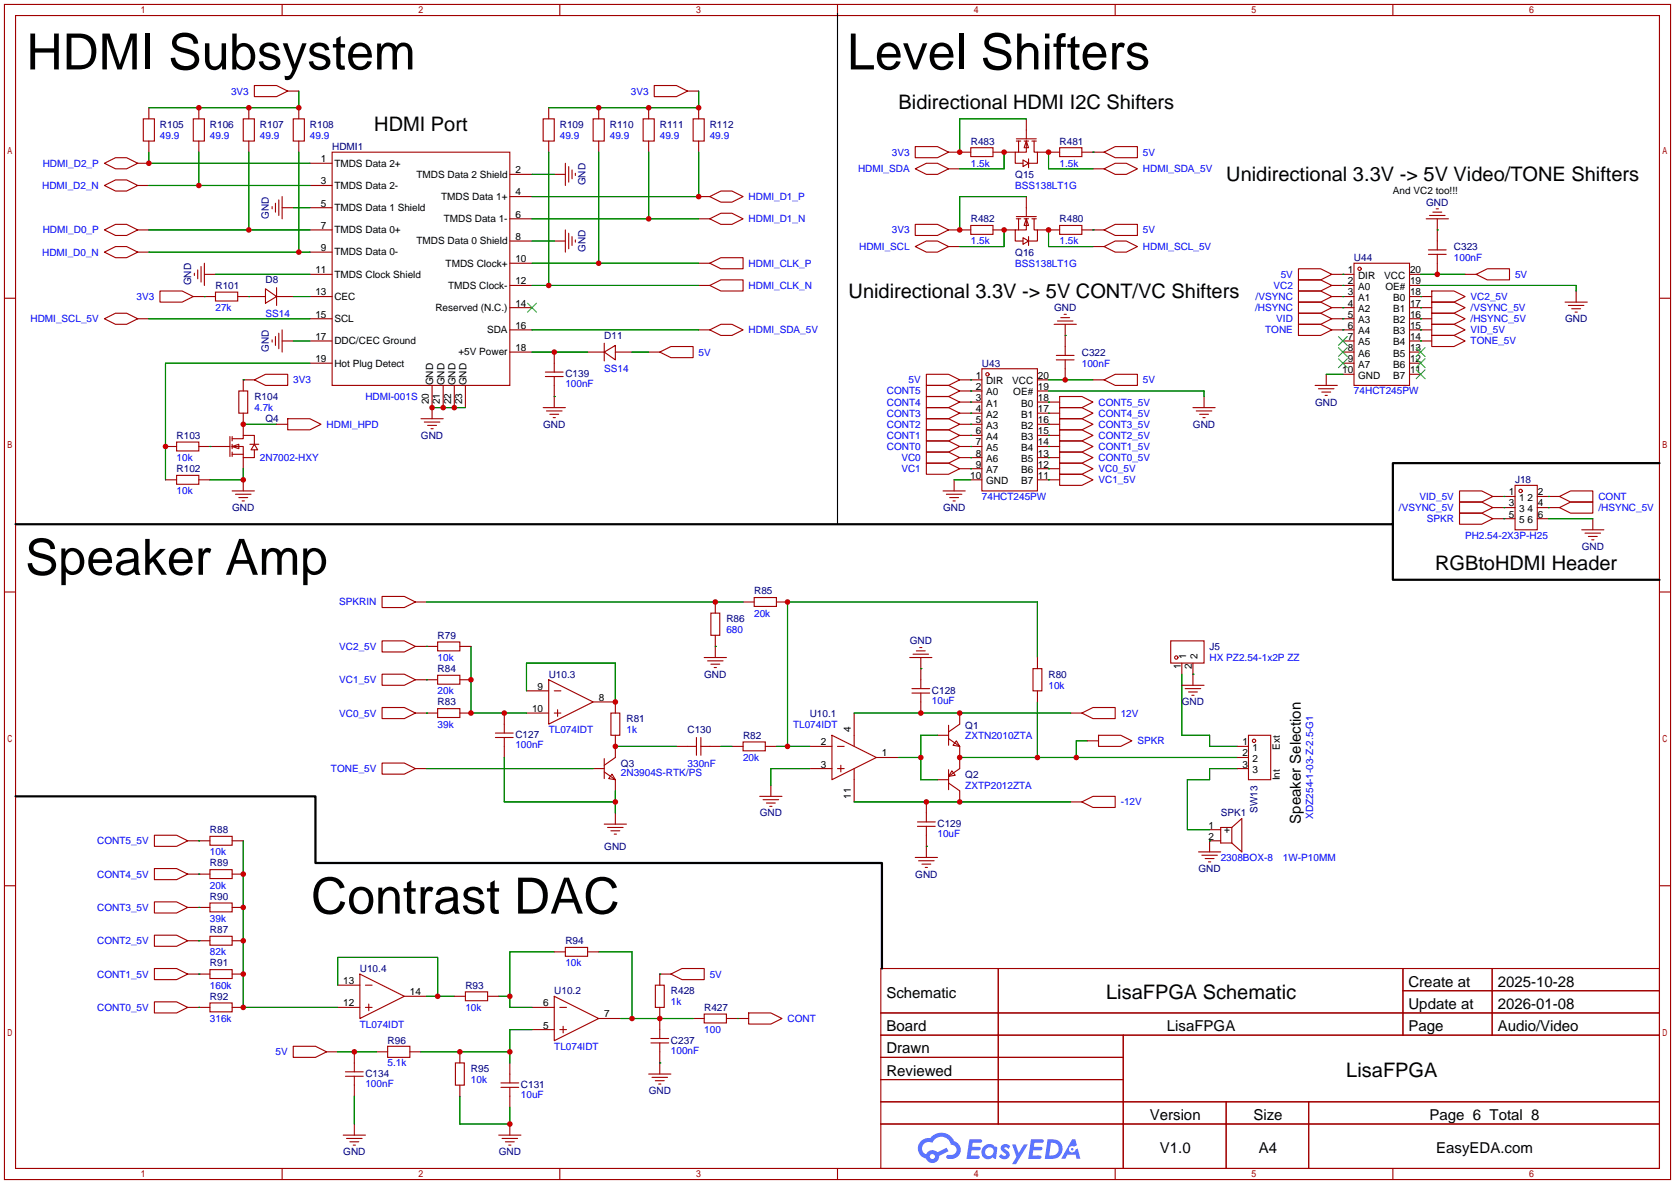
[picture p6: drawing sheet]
<svg xmlns="http://www.w3.org/2000/svg" width="383mm" height="271mm" viewBox="0 0 383 271" stroke-linecap="round" stroke-linejoin="round" font-family="sans-serif">
<g fill="none" stroke="#a10000" stroke-width=".25">
<path d="M1 1h381v268.7h-381zM3.6 3.6h375.9v263.6h-375.9zM64.5 1v2.6M128 1v2.6M191.5 1v2.6M255 1v2.6M318.5 1v2.6M1 68.2h2.6M379.5 68.2h2.5M1 135.4h2.6M379.5 135.4h2.5M1 202.6h2.6"/>
<path d="M379.5 202.6h2.5M201.4 221.5h178.1v45.7h-178.1zM201.4 231.6h178.1M201.4 236.7h178.1M228.3 221.5v35.5M256.9 236.7v30.5M320.8 221.5v15.2M320.8 226.6h58.7M341.2 221.5v15.2M201.4 241.8h55.5M201.4 252h178.1M201.4 246.9h55.5"/>
<path d="M201.4 257h178.1M280.4 252v15.2M299.3 252v15.2M64.5 267.2v2.5M128 267.2v2.5M191.5 267.2v2.5M255 267.2v2.5M318.5 267.2v2.5"/>
</g>
<g fill="#5487ff">
<path d="M229.2 261.9a1.3 1.3 0 0 1 1.8 .3l-.4 .6a.54 .54 0 0 0-.9-.2l.1 .2a1.28 1.28 0 0 1 .8 2 1.53 1.53 0 0 1-2.2-.3l.5-.6 .8 .4a.31 .31 0 0 0 .4-.2 .31 .31 0 0 0-.3-.4 1.12 1.12 0 0 1-.6-1.8z"/>
<path d="M231.4 261.7h.9l.6 2 1.2-2h.9l-2.7 4.5h-.9l1-1.6z"/>
<path d="M221.7 260.5h2.2a.46 .46 0 0 1 .5 .1 .46 .46 0 0 1 .1 .5l-.3 .2h-1.8l-.1 1h1.6a.4 .4 0 0 1 .4 .4 .4 .4 0 0 1-.4 .4h-1.7l-.2 1.1h1.4a.46 .46 0 0 1 .5 .1 .46 .46 0 0 1 .1 .5l-.3 .2h-2.7z"/>
<path d="M235.8 260.5h2.2a.47 .47 0 0 1 .5 .1 .47 .47 0 0 1 .1 .5l-.3 .2h-1.8l-.1 1h1.6a.4 .4 0 0 1 .4 .4 .4 .4 0 0 1-.4 .4l-1.7-.1-.2 1.2h1.4a.46 .46 0 0 1 .5 .1 .46 .46 0 0 1 .1 .5l-.3 .2h-2.7z"/>
<path d="M245.2 260.5h.7l.4 1.4-.7 .3a.75 .75 0 0 0-1.1 .3 .75 .75 0 0 0 .5 1.1 .75 .75 0 0 0 .9-.7l.5-.3 .7 2.4h-.9l-.2-.9h-1.9l-.5 .9h-.9z"/>
<path d="M239.6 260.5l-.7 4.5h1.5a2.27 2.27 0 0 0 2.6-2.3 2.27 2.27 0 0 0-2.7-2.2zM240.3 261.3a1.5 1.5 0 0 1 1.8 1.6 1.5 1.5 0 0 1-1.9 1.3h-.3z"/>
<path d="M225 262.2a1.6 1.6 0 0 0-.3 2.3 1.6 1.6 0 0 0 2.3 .2l.8 .3 .3-2.5-.2-.2-.5-.1a1.58 1.58 0 0 0-2.4 0zM225.6 262.7a.99 .99 0 0 1 1.6 .6 .99 .99 0 0 1-1.3 1.1 .98 .98 0 0 1-.3-1.7z"/>
<path d="M210.6 260.9a2.37 2.37 0 0 0 1.2 4.1 1.54 1.54 0 0 0 1.7 .9 1.54 1.54 0 0 0 1.3-1.6l2.1-1-.5-.8-2 1a1.57 1.57 0 0 0-2.6 .5 1.5 1.5 0 0 1-.8-2.1 1.5 1.5 0 0 1 2.2-.5 2.23 2.23 0 0 1 2.3-1.4 2.23 2.23 0 0 1 2 1.8 1.16 1.16 0 0 1 1.2 1.1 1.16 1.16 0 0 1-1.1 1.2h-.6a.47 .47 0 0 0-.6 .4 .47 .47 0 0 0 .4 .5 2.14 2.14 0 0 0 2.7-1.3 2.14 2.14 0 0 0-1.3-2.7 3.2 3.2 0 0 0-5.5-.7l-1.1 .1zM212.6 264.5a.6 .6 0 0 1 1.2 0 .6 .6 0 0 1-1.2 0z"/>
<circle cx="245.2" cy="262.8" r=".28"/>
</g>
<g fill="none" stroke="#a10000" stroke-width=".25">
<path d="M58.2 19.6h5l2.6 1.2-2.6 1.3h-5zM149.6 19.6h5.1l2.5 1.2-2.5 1.3h-5.1zM23.9 37.3l2.5-1.2h2.6l2.5 1.2-2.5 1.3h-2.6zM31.5 37.3h2.5M32.8 27.2h2.5v5.1h-2.5zM34 24.6v2.6M34 32.3v2.5M44.2 27.2h2.5v5.1h-2.5zM45.5 24.6v2.6M45.5 32.3v2.5M55.6 27.2h2.6v5.1h-2.6zM56.9 24.6v2.6"/>
<path d="M56.9 32.3v2.5M65.8 20.8h2.5M67.1 27.2h2.5v5.1h-2.5zM68.3 24.6v2.6M68.3 32.3v2.5M70.9 37.3h5M75.9 34.8h40.7v53.3h-40.7zM116.6 39.9h5.1M124.2 27.2h2.5v5.1h-2.5zM125.5 24.6v2.6M125.5 32.3v2.5M126.7 39.9h2.6"/>
<path d="M129.3 37.3v5.1M130 38.1v3.6M130.8 38.9v2M131.6 39.6v.5M135.6 27.2h2.6v5.1h-2.6zM136.9 24.6v2.6M136.9 32.3v2.5M147.1 27.2h2.5v5.1h-2.5zM148.3 24.6v2.6M148.3 32.3v2.5M157.2 20.8h2.6M158.5 27.2h2.5v5.1h-2.5z"/>
<path d="M159.8 24.6v2.6M159.8 32.3v2.5M209.3 33.5h5.1l2.5 1.3-2.5 1.3h-5.1zM209.3 38.6l2.5-1.3h2.6l2.5 1.3-2.5 1.3h-2.6zM216.9 34.8h5.1M216.9 38.6h2.6M222 33.8h5.1v2h-5.1zM227.1 34.8h5.1M232.4 31.8h4.6M232.4 32.3h1M232.9 32.3v2.5M233.9 36.6l1.3 .7-1.3 .8z"/>
<path d="M234.2 32.3h1M234.7 32.3l.5 1.5h-1zM234.7 32.3v2.5h-2.5v2.5h1.7M234.7 27.2v4.6M235.2 36.3v2.1M236 32.3h1M236.5 32.3v2.5h.7v2.5h-2M237.2 34.8h5.1M242.3 33.8h5.1v2h-5.1zM247.4 34.8h5.1M249.9 38.6h2.6M252.5 34.8l2.5-1.3h5.1v2.6h-5.1z"/>
<path d="M252.5 38.6l2.5-1.3h2.6l2.5 1.3-2.5 1.3h-2.6zM23.9 57.7l2.5-1.3h2.6l2.5 1.3-2.5 1.2h-2.6zM23.9 52.6l2.5-1.3h2.6l2.5 1.3-2.5 1.2h-2.6zM23.9 42.4l2.5-1.3h2.6l2.5 1.3-2.5 1.3h-2.6zM31.5 42.4h2.5M31.5 52.6h2.5M31.5 57.7h2.5M62.2 47.2v.6M63 46.5v2M63.8 45.7v3.6M64.5 47.5h2.6M64.5 45v5"/>
<path d="M70.9 42.4h5M70.9 47.5h5M70.9 52.6h5M70.9 57.7h5M116.6 45h5.1M116.6 50h5.1M116.6 55.1h5.1M126.7 55.1h2.6M129.3 52.6v5.1M130 53.3v3.6M130.8 54.1v2M131.6 54.9v.5"/>
<path d="M159.8 45h2.5M159.8 50h2.5M162.3 50l2.5-1.2h2.6l2.5 1.2-2.5 1.3h-2.6zM162.3 45l2.5-1.3h2.6l2.5 1.3-2.5 1.2h-2.6zM209.3 51.3h5.1l2.5 1.3-2.5 1.2h-5.1zM209.3 56.4l2.5-1.3h2.6l2.5 1.3-2.5 1.3h-2.6zM216.9 52.6h5.1M216.9 56.4h2.6M222 51.6h5.1v2h-5.1zM227.1 52.6h5.1M232.4 50h1M232.4 49.5h4.6"/>
<path d="M232.9 50v2.6M233.9 54.4l1.3 .7-1.3 .8zM234.2 50h1M234.7 50l.5 1.6h-1zM234.7 50v2.6h-2.5v2.5h1.7M234.7 45v4.5M235.2 54.1v2M236 50h1M236.5 50v2.6h.7v2.5h-2M237.2 52.6h5.1M242.3 51.6h5.1v2h-5.1zM247.4 52.6h5.1"/>
<path d="M249.9 56.4h2.6M252.5 52.6l2.5-1.3h5.1v2.5h-5.1zM252.5 56.4l2.5-1.3h2.6l2.5 1.3-2.5 1.3h-2.6zM326.1 50h5.1M326.6 57.2h4.1M326.6 58.2h4.1M326.9 49.3h3.6M327.7 48.5h2M328.4 47.8h.5M328.7 50v7.2M328.7 58.2v4.5M23.9 72.9l2.5-1.3h2.6l2.5 1.3-2.5 1.3h-2.6z"/>
<path d="M31.5 72.9h2.5M36.6 66.5h5.1l2.5 1.3-2.5 1.3h-5.1zM44.2 67.8h5.1M44.4 62.5v.5M45.2 61.7v2.1M46 61v3.5M46.7 62.7h2.6M46.7 60.2v5.1M49.3 66.8h5.1v2h-5.1zM54.4 67.8h6.3M60.7 66l2.5 1.8-2.5 1.5zM62.2 77.7v.5"/>
<path d="M63 77v2M63.2 67.8h3.9M63.2 65.8v4M63.8 76.2v3.6M64.5 78h2.6M64.5 75.4v5.1M70.9 62.7h5M70.9 67.8h5M70.9 72.9h5M70.9 78h5M116.6 60.2h5.1M116.6 65.3h5.1"/>
<path d="M116.6 70.4h5.1M116.6 75.4h5.1M138.2 78.5v4.1M159.8 60.2h2.5M159.8 65.3h2.5M159.8 75.4h2.5M162.3 75.4l2.5-1.2h2.6l2.5 1.2-2.5 1.3h-2.6zM162.3 60.2l2.5-1.3h5.1v2.6h-5.1zM162.3 65.3l2.5-1.3h5.1v2.5h-5.1zM241 74.2h5.1M241.8 73.4h3.6M242.6 72.6h2"/>
<path d="M243.3 71.9h.5M243.6 74.2v7.1M296.9 61.5h5.1l2.5 1.2-2.5 1.3h-5.1zM296.9 71.6h5.1l2.5 1.3-2.5 1.3h-5.1zM296.9 74.2h5.1l2.5 1.2-2.5 1.3h-5.1zM296.9 69.1h5.1l2.5 1.3-2.5 1.2h-5.1zM296.9 66.5h5.1l2.5 1.3-2.5 1.3h-5.1zM296.9 64h5.1l2.5 1.3-2.5 1.2h-5.1zM304.5 62.7h5.1M304.5 65.3h5.1M304.5 67.8h5.1M304.5 70.4h5.1"/>
<path d="M304.5 72.9h5.1M304.5 75.4h5.1M307.1 78h2.5M309.6 60.2h12.7v27.9h-12.7zM322.3 62.7h2.6M322.3 65.3h2.6M322.3 67.8h5.1M322.3 70.4h5.1M322.3 72.9h5.1M322.3 75.4h5.1M322.3 78h5.1M327.4 74.2h5.1l2.5 1.2-2.5 1.3h-5.1z"/>
<path d="M327.4 76.7h5.1l2.5 1.3-2.5 1.2h-5.1zM327.4 71.6h5.1l2.5 1.3-2.5 1.3h-5.1zM327.4 69.1h5.1l2.5 1.3-2.5 1.2h-5.1zM327.4 66.5h5.1l2.5 1.3-2.5 1.3h-5.1zM335 62.7h2.6M337.6 62.7l2.5-1.2h5.1v2.5h-5.1zM357.9 69.1h5.1M358.6 69.8h3.6M359.4 70.6h2M360.2 71.4h.5M360.4 66.5v2.6M52.6 99.8v4.6"/>
<path d="M53.1 99.8v1M54.6 89.4h2v5.1h-2zM55.6 94.5v5.1M58.2 86.9l2.5-1.3h5.1v2.5h-5.1zM58.2 86.9h-2.6v2.5M63.2 97h2.6M65.8 95.8h5.1l2.5 1.2-2.5 1.3h-5.1zM70.9 83.1h5M96.3 95.8h5M97 96.5h3.6M97.8 97.3h2M98.6 98h.5"/>
<path d="M98.8 88.1v7.7M101.3 88.1v5.1M103.9 88.1v5.1M106.4 88.1v5.1M116.6 80.5h5.1M124.2 93.2h5.1M124.7 86.1h4.1M124.7 85.1h4.1M125 94h3.5M125.7 94.7h2.1M126.5 95.5h.5M126.7 80.5v4.6"/>
<path d="M126.7 86.1v7.1M134.4 80.5h3.8M138.2 80.5l2.5-1.5v3.3zM140.7 80.5h3.8M148.3 80.5h2.6M150.9 80.5l2.5-1.3h5.1v2.6h-5.1zM211.8 85.6h5.1l2.6 1.3-2.6 1.2h-5.1zM211.8 95.8h5.1l2.6 1.2-2.6 1.3h-5.1zM211.8 98.3h5.1l2.6 1.3-2.6 1.2h-5.1zM211.8 93.2h5.1l2.6 1.3-2.6 1.3h-5.1zM211.8 90.7h5.1l2.6 1.2-2.6 1.3h-5.1zM211.8 88.1h5.1l2.6 1.3-2.6 1.3h-5.1z"/>
<path d="M219.5 86.9h5M219.5 97h5M219.5 89.4h5M219.5 91.9h5M219.5 94.5h5M219.5 99.6h5M224.5 84.3h12.7v28h-12.7zM237.2 86.9h2.6M237.2 97h5.1M237.2 89.4h2.6M237.2 91.9h5.1M237.2 94.5h5.1"/>
<path d="M237.2 99.6h5.1M241.6 81.3h4M241.6 82.3h4M242.3 98.3h5.1l2.5 1.3-2.5 1.2h-5.1zM242.3 95.8h5.1l2.5 1.2-2.5 1.3h-5.1zM242.3 93.2h5.1l2.5 1.3-2.5 1.3h-5.1zM242.3 90.7h5.1l2.5 1.2-2.5 1.3h-5.1zM243.6 82.3v4.6M249.9 86.9h2.6M252.5 86.9l2.5-1.3h5.1v2.5h-5.1zM272.8 93.2h5.1M273.6 94h3.5"/>
<path d="M274.3 94.7h2.1M275.1 95.5h.5M275.3 90.7v2.5M300.7 88.1h5.1M301.5 88.9h3.6M302.3 89.7h2M303 90.4h.5M303.3 85.6v2.5M307.1 80.5h2.5M307.1 83.1h2.5M307.1 85.6h2.5M322.3 80.5h2.6"/>
<path d="M322.3 83.1h2.6M322.3 85.6h2.6M37.8 102.1h2.6M37.8 109.7h2.6M40.4 108.7h5.1v2h-5.1zM40.4 101.1h5.1v2h-5.1zM45.5 102.1h7.1M45.5 109.7h2.5M53.1 102.1h2.5v2.5h2.6v-1.7M53.1 100.3h2.5v-.7h2.6v2M53.1 102.1l1.5-.5v1zM53.1 101.6v1"/>
<path d="M53.1 103.4v1M53.1 103.9h2.5M53.1 112.3h5.1M53.8 113h3.6M54.6 113.8h2M55.4 114.6h.5M55.6 104.6v2.6M55.6 109.7v2.6M57.1 101.6h2.1M58.2 101.6l.7 1.3h-1.5zM211.8 100.8h5.1l2.6 1.3-2.6 1.3h-5.1zM211.8 103.4h5.1l2.6 1.2-2.6 1.3h-5.1z"/>
<path d="M211.8 105.9h5.1l2.6 1.3-2.6 1.3h-5.1zM215.6 112.3h5.1M216.4 113h3.6M217.2 113.8h2M217.9 114.6h.5M218.2 109.7v2.6M219.5 102.1h5M219.5 104.6h5M219.5 107.2h5M222 109.7h2.5M237.2 102.1h5.1M237.2 109.7h5.1"/>
<path d="M237.2 104.6h5.1M237.2 107.2h5.1M242.3 100.8h5.1l2.5 1.3-2.5 1.3h-5.1zM242.3 103.4h5.1l2.5 1.2-2.5 1.3h-5.1zM242.3 105.9h5.1l2.5 1.3-2.5 1.3h-5.1zM242.3 108.5h5.1l2.5 1.2-2.5 1.3h-5.1zM333.8 112.3h5l2.6 1.2-2.6 1.3h-5zM333.8 114.8h5l2.6 1.3-2.6 1.2h-5zM333.8 117.3h5l2.6 1.3-2.6 1.3h-5zM341.4 113.5h5.1M341.4 118.6h5.1M341.4 116.1h5.1"/>
<path d="M346.5 111h5v10.2h-5zM351.5 113.5h5.1M351.5 118.6h2.6M351.5 116.1h5.1M356.6 113.5l2.6-1.2h5v2.5h-5zM356.6 116.1l2.6-1.3h5v2.5h-5zM364.2 118.6v2.6M87.4 136.4h5.1l2.5 1.3-2.5 1.2h-5.1zM95 137.7h2.5M163.6 137.7v2.5M169.9 137.7h2.6M172.5 136.7h5v2h-5z"/>
<path d="M177.5 137.7h2.6M361.7 121.2h5.1M362.5 121.9h3.5M363.2 122.7h2.1M364 123.4h.5M87.4 146.6h5.1l2.5 1.2-2.5 1.3h-5.1zM87.4 154.2h5.1l2.5 1.2-2.5 1.3h-5.1zM95 155.4h5.1M95 147.8h5.1M100.1 154.4h5.1v2.1h-5.1zM100.1 146.8h5.1v2h-5.1zM105.2 155.4h2.5"/>
<path d="M105.2 147.8h2.5M120.4 158h5.1M125.5 155.4l10.1 5.1-10.1 5.1zM126.7 158h1.6M161 150.4h5.1M161.8 151.1h3.6M162.6 140.2h2v5.1h-2zM162.6 151.9h2M163.3 152.7h.5M163.6 145.3v5.1M208 150.4h5.1M208.5 158.5h4.1"/>
<path d="M208.5 157.5h4.1M208.8 149.6h3.5M209.5 148.8h2.1M210.3 148.1h.5M210.6 150.4v7.1M210.6 158.5v4.6M236.2 152.9h2.1v5.1h-2.1zM237.2 150.4v2.5M237.2 158v2.5M267.7 146.6h7.6v5h-7.6zM270.3 151.6v2.6M270.3 156.7h5"/>
<path d="M271 157.5h3.6M271.8 158.2h2M272.5 159h.5M272.8 151.6v5.1M87.4 174.5h5.1l2.5 1.3-2.5 1.2h-5.1zM87.4 161.8h5.1l2.5 1.3-2.5 1.2h-5.1zM95 175.8h2.5M95 163.1h5.1M100.1 162.1h5.1v2h-5.1zM105.2 163.1h2.5M113.3 168.7h4M113.3 167.6h4"/>
<path d="M115.3 163.1v4.5M115.3 168.7v4.5M120.4 163.1h5.1M126.7 163.1h1.6M127.5 162.3v1.5M135.6 175.8h2.6M135.6 160.5h5.1v2.6M138.2 173.5v4.6M138.2 176.5l2.5 1.8M139.7 163.1h2v5h-2zM140 177l.7 1.3-1.5-.2zM140.7 168.1v5.1l-2.5 1.8"/>
<path d="M140.7 178.3v2.5M154.7 170.7h4.6M159.3 168.7v4M160.3 170.7h4.5M160.3 168.7v4M167.4 170.7h2.5M169.9 169.7h5.1v2h-5.1zM175 170.7h2.5M176.3 179.6v2.5M185.2 170.7h5M185.2 175.8h5M190.2 168.1l10.2 5.1-10.2 5.1z"/>
<path d="M191.5 170.7h1.5M191.5 175.8h1.5M192.3 175v1.5M195.3 163.1v7.6M195.3 175.8v7.6M200.4 173.2h5.1M214.4 168.1h2.5M214.4 178.3h2.5M216.9 179.1l2.6 1.7v2.6M216.9 168.9l2.6 1.8M216.9 165.9v4.5M216.9 176v4.6"/>
<path d="M217.7 176.3l.7 1-1.5 .2zM218.7 169.4l.8 1.3-1.6-.3zM219.5 163.1v2.5l-2.6 1.8M219.5 170.7v5.1l-2.6 1.7M244.9 163.1h2.5M247.4 163.1l2.5-1.3h5.1v2.5h-5.1zM248.7 169.4h2.5M251.2 168.1h5.1l2.5 1.3-2.5 1.3h-5.1zM283 173.2h2.5M283 170.7h2.5M283 175.8h2.5M285.5 168.1h5.1v10.2h-5.1z"/>
<path d="M35.3 198.6h5.1l2.5 1.3-2.5 1.3h-5.1zM35.3 191h5.1l2.5 1.3-2.5 1.2h-5.1zM42.9 192.3h5.1M42.9 199.9h5.1M48 198.9h5.1v2h-5.1zM48 191.3h5.1v2h-5.1zM53.1 192.3h2.5M53.1 199.9h2.5M138.2 188.5h5.1M138.9 189.2h3.6M139.7 190h2M140.5 190.8h.5"/>
<path d="M140.7 185.9v2.6M173.7 182.1h5.1M174.5 182.9h3.6M175.3 183.6h2M176 184.4h.5M209.3 196.1h5.1M209.8 189h4.1M209.8 188h4.1M210.1 196.9h3.5M210.8 197.6h2.1M211.6 198.4h.5M211.8 183.4v4.6"/>
<path d="M211.8 189v7.1M244.9 183.4h2.5M247.4 183.4l2.5-1.3h5.1v2.6h-5.1zM274.1 194.8h5M274.8 195.6h3.6M275.6 196.3h2M276.4 197.1h.5M276.6 189.7h2.5M279.1 192.3h-2.5v2.5M281.7 189.2h-2.6v3.6h2.6M281.7 189.2l2.3-2v7.6l-2.3-2M281.7 189.2v3.6"/>
<path d="M35.3 213.9h5.1l2.5 1.2-2.5 1.3h-5.1zM35.3 206.2h5.1l2.5 1.3-2.5 1.3h-5.1zM42.9 215.1h5.1M42.9 207.5h5.1M48 214.1h5.1v2.1h-5.1zM48 206.5h5.1v2h-5.1zM53.1 215.1h2.5M53.1 207.5h2.5M126.7 217.7h2.6M129.3 216.7h5.1v2h-5.1zM134.4 217.7h2.5M35.3 229.1h5.1l2.5 1.3-2.5 1.2h-5.1z"/>
<path d="M35.3 221.5h5.1l2.5 1.3-2.5 1.2h-5.1zM42.9 230.4h5.1M42.9 222.8h5.1M48 221.7h5.1v2.1h-5.1zM48 229.4h5.1v2h-5.1zM53.1 230.4h2.5M53.1 222.8h2.5M67.1 239.3h5l2.6 1.2-2.6 1.3h-5zM77.2 230.4h5.1M77.2 225.3h5.1M82.3 222.8l10.2 5-10.2 5.1zM83.6 230.4h1.5"/>
<path d="M83.6 225.3h1.5M84.3 229.6v1.5M88.6 239.3h5.1v2.5h-5.1zM92.5 227.8h5M103.9 227.8h2.5M106.4 226.8h5.1v2.1h-5.1zM111.5 227.8h2.5M121.7 230.4h5M121.7 235.5h5M126.7 227.8l10.2 5.1-10.2 5.1zM128 230.4h1.5M128 235.5h1.5"/>
<path d="M128.8 234.7v1.5M136.9 232.9h5.1M148.8 238.5h4.1M148.8 237.5h4.1M149.9 225.3h2v5.1h-2zM150.9 230.4v7.1M150.9 238.5v7.1M153.4 222.8l2.6-1.3h5v2.5h-5zM153.4 222.8h-2.5v2.5M158.5 232.9h2.5M161 231.9h5.1v2h-5.1zM166.1 232.9h5.1"/>
<path d="M171.2 231.6h5.1l2.5 1.3-2.5 1.3h-5.1zM74.7 240.5h2.5M78.5 259.6h5.1M79 246.1h4.1M79 245.1h4.1M81 240.5v4.6M81 246.1v4.6M81 257v2.6M86.1 240.5h2.5M93.7 240.5h2.6M104.1 243.1h2.1v5.1h-2.1zM105.2 240.5v2.6"/>
<path d="M105.2 248.2v2.5M114 259.6h5.1M114.6 248.7h4M114.6 247.7h4M116.6 243.1v4.6M116.6 248.7v4.5M116.6 257v2.6M148.3 245.6h5.1M149.1 246.4h3.6M149.9 247.1h2M150.6 247.9h.5M79.2 260.4h3.6"/>
<path d="M80 261.1h2M80.8 261.9h.5M114.8 260.4h3.6M115.6 261.1h2M116.3 261.9h.5"/>
<circle cx="310.9" cy="61.5" r=".38"/>
<circle cx="225.8" cy="85.6" r=".38"/>
<circle cx="347.7" cy="112.3" r=".38"/>
<circle cx="269" cy="150.4" r=".38"/>
<circle cx="286.8" cy="169.4" r=".38"/>
</g>
<g fill="none" stroke="#3c3" stroke-width=".25">
<path d="M120.6 69.3l2.1 2.1M122.7 69.3l-2.1 2.1M306.1 77l2 2M306.1 79.5l2 2M308.1 77l-2 2M308.1 79.5l-2 2M323.8 79.5l2.1 2M325.9 79.5l-2.1 2M306.1 82l2 2.1M308.1 82l-2 2.1M323.8 84.6l2.1 2M323.8 82l2.1 2.1"/>
<path d="M325.9 84.6l-2.1 2M325.9 82l-2.1 2.1"/>
</g>
<g fill="none" stroke="#008700" stroke-width=".25">
<path d="M34 34.8v2.5h36.9M45.5 34.8v7.6M56.9 34.8v17.8M68.3 20.8v3.8h-34.3M68.3 34.8v22.9M121.7 39.9h5M125.5 34.8v30.5M136.9 34.8v25.4M148.3 34.8v15.2M159.8 34.8v10.2h-38.1M159.8 20.8v3.8h-34.3M229.6 34.8v3.8h-10.1"/>
<path d="M234.7 27.2h-15.2v7.6M239.8 34.8v3.8h10.1M249.9 34.8h.1M34 57.7h36.9M34 52.6h36.9M34 42.4h36.9M67.1 47.5h3.8M121.7 50h38.1M121.7 55.1h5M229.6 52.6v3.8h-10.1M234.7 45h-15.2v7.6M239.8 52.6v3.8h10.1"/>
<path d="M249.9 52.6h.1M328.7 52.6h.1M34 72.9h36.9M46.7 67.8h.1M49.3 62.7h21.6M56.9 67.8h.1M67.1 67.8h3.8M67.1 78h3.8M121.7 75.4h38.1M121.7 60.2h38.1M121.7 65.3h38.1M243.6 76.7h.1"/>
<path d="M307.1 62.7h.1M307.1 72.9h.1M307.1 75.4h.1M307.1 65.3h.1M307.1 67.8h.1M307.1 70.4h.1M324.9 75.4h.1M324.9 78h.1M324.9 67.8h.1M324.9 70.4h.1M324.9 72.9h.1M324.9 65.3h35.5v1.2"/>
<path d="M324.9 62.7h10.1M55.6 86.9h.1M55.6 97h7.6M70.9 83.1h-33.1v26.6M98.8 93.2h7.6M121.7 80.5h12.7M126.7 90.7h.1M144.5 80.5h3.8M222 86.9h.1M222 97h.1M222 99.6h.1M222 89.4h.1"/>
<path d="M222 91.9h.1M222 94.5h.1M239.8 99.6h.1M239.8 91.9h.1M239.8 94.5h.1M239.8 97h.1M239.8 86.9h10.1M239.8 89.4h35.5v1.3M303.3 85.6h3.8M48 102.1h.1M55.6 107.2v2.5h-7.6M218.2 109.7h3.8"/>
<path d="M222 102.1h.1M222 104.6h.1M222 107.2h.1M239.8 102.1h.1M239.8 104.6h.1M239.8 107.2h.1M239.8 109.7h.1M343.9 113.5h.1M343.9 116.1h.1M343.9 118.6h.1M354.1 113.5h.1M354.1 116.1h.1"/>
<path d="M354.1 118.6h10.1M97.5 137.7h72.4M97.5 155.4h.1M97.5 147.8h.1M107.7 147.8v15.3h12.7M120.4 158v-6.4h20.3v8.9M163.6 147.8h.1M210.6 152.9h.1M237.2 150.4v-12.7h-57.1v33M270.3 154.2v13.9h6.3v2.6h6.4M272.8 154.2h.1M97.5 163.1h.1"/>
<path d="M97.5 175.8h38.1M115.3 173.2v10.2h25.4M140.7 170.7h14M164.8 170.7h2.6M177.5 170.7h7.7M185.2 175.8h-8.9v3.8M195.3 163.1h49.6M205.5 173.2h5.1M214.4 168.1h-3.8v10.2h3.8M219.5 173.2h63.5M237.2 160.5v12.7M248.7 169.4h-2.6v3.8"/>
<path d="M283 175.8h-6.4v2.5h-5.1v11.4h5.1M45.5 199.9h.1M45.5 192.3h.1M55.6 192.3v38.1h21.6M140.7 180.8v5.1M195.3 183.4h49.6M211.8 193.5h.1M276.6 192.3h.1M45.5 215.1h.1M45.5 207.5h.1M126.7 217.7h-10.1v12.7h5.1M136.9 217.7h7.6v15.2"/>
<path d="M45.5 230.4h.1M45.5 222.8h.1M77.2 225.3v-6.4h22.9v8.9M97.5 227.8h6.4M114 227.8h2.6M121.7 235.5h-5.1v7.6M142 232.9h16.5M150.9 222.8h.1M168.7 232.9h.1M77.2 240.5h8.9M81 250.7v6.3M96.3 240.5h20.3"/>
<path d="M105.2 250.7v6.3h11.4v-3.8M150.9 243.1h.1"/>
</g>
<path d="M318.5 119.9v12.7h61M379.5 105.9h-61v14h-314.9M3.6 182.1h68.5v15.3h129.6v24.1" fill="none" stroke="#000" stroke-width=".51"/>
<path d="M191.5 3v116.9" fill="none" stroke="#000" stroke-width=".25"/>
<g fill="#c00">
<circle cx="101.3" cy="93.2" r=".63"/>
<circle cx="98.8" cy="93.2" r=".63"/>
<circle cx="103.9" cy="93.2" r=".63"/>
<circle cx="55.6" cy="97" r=".63"/>
<circle cx="55.6" cy="109.7" r=".63"/>
<circle cx="37.8" cy="102.1" r=".63"/>
<circle cx="126.7" cy="80.5" r=".63"/>
<circle cx="136.9" cy="60.2" r=".63"/>
<circle cx="125.5" cy="65.3" r=".63"/>
<circle cx="148.3" cy="50" r=".63"/>
<circle cx="159.8" cy="45" r=".63"/>
<circle cx="68.3" cy="57.7" r=".63"/>
<circle cx="56.9" cy="52.6" r=".63"/>
<circle cx="45.5" cy="42.4" r=".63"/>
<circle cx="34" cy="37.3" r=".63"/>
<circle cx="45.5" cy="24.6" r=".63"/>
<circle cx="56.9" cy="24.6" r=".63"/>
<circle cx="68.3" cy="24.6" r=".63"/>
<circle cx="136.9" cy="24.6" r=".63"/>
<circle cx="148.3" cy="24.6" r=".63"/>
<circle cx="159.8" cy="24.6" r=".63"/>
<circle cx="140.7" cy="183.4" r=".63"/>
<circle cx="140.7" cy="170.7" r=".63"/>
<circle cx="140.7" cy="160.5" r=".63"/>
<circle cx="107.7" cy="155.4" r=".63"/>
<circle cx="107.7" cy="163.1" r=".63"/>
<circle cx="115.3" cy="163.1" r=".63"/>
<circle cx="180.1" cy="170.7" r=".63"/>
<circle cx="180.1" cy="137.7" r=".63"/>
<circle cx="163.6" cy="137.7" r=".63"/>
<circle cx="219.5" cy="173.2" r=".63"/>
<circle cx="237.2" cy="173.2" r=".63"/>
<circle cx="246.1" cy="173.2" r=".63"/>
<circle cx="219.5" cy="163.1" r=".63"/>
<circle cx="210.6" cy="163.1" r=".63"/>
<circle cx="219.5" cy="183.4" r=".63"/>
<circle cx="211.8" cy="183.4" r=".63"/>
<circle cx="210.6" cy="173.2" r=".63"/>
<circle cx="55.6" cy="199.9" r=".63"/>
<circle cx="55.6" cy="207.5" r=".63"/>
<circle cx="55.6" cy="215.1" r=".63"/>
<circle cx="55.6" cy="222.8" r=".63"/>
<circle cx="55.6" cy="230.4" r=".63"/>
<circle cx="100.1" cy="227.8" r=".63"/>
<circle cx="116.6" cy="227.8" r=".63"/>
<circle cx="116.6" cy="257" r=".63"/>
<circle cx="116.6" cy="240.5" r=".63"/>
<circle cx="105.2" cy="240.5" r=".63"/>
<circle cx="81" cy="240.5" r=".63"/>
<circle cx="144.5" cy="232.9" r=".63"/>
<circle cx="150.9" cy="232.9" r=".63"/>
<circle cx="219.5" cy="34.8" r=".63"/>
<circle cx="219.5" cy="52.6" r=".63"/>
<circle cx="229.6" cy="34.8" r=".63"/>
<circle cx="229.6" cy="52.6" r=".63"/>
<circle cx="239.8" cy="34.8" r=".63"/>
<circle cx="239.8" cy="52.6" r=".63"/>
<circle cx="243.6" cy="86.9" r=".63"/>
<circle cx="328.7" cy="62.7" r=".63"/>
</g>
<g font-size="11.4">
<text x="6.1" y="15.9">HDMI Subsystem</text>
<text x="193.7" y="15.9">Level Shifters</text>
<text x="5.7" y="131.5">Speaker Amp</text>
<text x="71.2" y="208.9">Contrast DAC</text>
</g>
<g font-size="4.6">
<text x="205.5" y="24.9">Bidirectional HDMI I2C Shifters</text>
<text x="85.6" y="30">HDMI Port</text>
<text x="280.4" y="41.5">Unidirectional 3.3V -&gt; 5V Video/TONE Shifters</text>
<text x="194.1" y="68.1">Unidirectional 3.3V -&gt; 5V CONT/VC Shifters</text>
<text x="328.2" y="130.4">RGBtoHDMI Header</text>
<text x="252.9" y="228.5">LisaFPGA Schematic</text>
<text x="307.9" y="246.3">LisaFPGA</text>
</g>
<g font-size="3.4">
<text x="297.5" y="188.4" transform="rotate(-90 297.5 188.4)">Speaker Selection</text>
<text x="322.1" y="225.7">Create at</text>
<text x="342.5" y="225.7">2025-10-28</text>
<text x="202.7" y="228.2">Schematic</text>
<text x="322.1" y="230.7">Update at</text>
<text x="342.5" y="230.7">2026-01-08</text>
<text x="202.7" y="235.8">Board</text>
<text x="266.9" y="235.8">LisaFPGA</text>
<text x="322.1" y="235.8">Page</text>
<text x="342.5" y="235.8">Audio/Video</text>
<text x="202.7" y="240.9">Drawn</text>
<text x="202.7" y="246">Reviewed</text>
<text x="262.9" y="256.1">Version</text>
<text x="286.6" y="256.1">Size</text>
<text x="326.9" y="256.1">Page 6 Total 8</text>
<text x="265.2" y="263.8">V1.0</text>
<text x="287.9" y="263.8">A4</text>
<text x="328.4" y="263.8">EasyEDA.com</text>
</g>
<g font-size="2.3" fill="#00f">
<text x="52.8" y="21.6">3V3</text>
<text x="144.3" y="21.6">3V3</text>
<text x="36.6" y="31.8">49.9</text>
<text x="48" y="31.8">49.9</text>
<text x="59.4" y="31.8">49.9</text>
<text x="70.9" y="31.8">49.9</text>
<text x="128" y="31.8">49.9</text>
<text x="139.4" y="31.8">49.9</text>
<text x="150.9" y="31.8">49.9</text>
<text x="162.3" y="31.8">49.9</text>
<text x="204" y="35.6">3V3</text>
<text x="261.4" y="35.6">5V</text>
<text x="9.8" y="38.1">HDMI_D2_P</text>
<text x="196.2" y="39.4">HDMI_SDA</text>
<text x="222" y="38.1">1.5k</text>
<text x="242.3" y="38.1">1.5k</text>
<text x="261.4" y="39.4">HDMI_SDA_5V</text>
<text x="9.6" y="43.2">HDMI_D2_N</text>
<text x="171.2" y="45.7">HDMI_D1_P</text>
<text x="232.2" y="43.2">BSS138LT1G</text>
<text x="9.8" y="53.4">HDMI_D0_P</text>
<text x="171.2" y="50.8">HDMI_D1_N</text>
<text x="204" y="53.4">3V3</text>
<text x="261.4" y="53.4">5V</text>
<text x="9.6" y="58.4">HDMI_D0_N</text>
<text x="196.5" y="57.2">HDMI_SCL</text>
<text x="222" y="55.9">1.5k</text>
<text x="242.3" y="55.9">1.5k</text>
<text x="261.4" y="57.2">HDMI_SCL_5V</text>
<text x="332.5" y="59.7">100nF</text>
<text x="171.2" y="61">HDMI_CLK_P</text>
<text x="232.2" y="61">BSS138LT1G</text>
<text x="292.9" y="63.5">5V</text>
<text x="346.5" y="63.5">5V</text>
<text x="31.2" y="68.6">3V3</text>
<text x="49.3" y="71.1">27k</text>
<text x="171.2" y="66.1">HDMI_CLK_N</text>
<text x="287" y="71.1">/HSYNC</text>
<text x="287.1" y="68.6">/VSYNC</text>
<text x="291.2" y="66.1">VC2</text>
<text x="336.3" y="71.1">/VSYNC_5V</text>
<text x="336.3" y="68.6">VC2_5V</text>
<text x="7" y="73.7">HDMI_SCL_5V</text>
<text x="60.7" y="72.4">SS14</text>
<text x="171.2" y="76.2">HDMI_SDA_5V</text>
<text x="289.3" y="76.2">TONE</text>
<text x="291.8" y="73.7">VID</text>
<text x="336.3" y="76.2">VID_5V</text>
<text x="336.3" y="73.7">/HSYNC_5V</text>
<text x="159.8" y="81.3">5V</text>
<text x="247.4" y="83.8">100nF</text>
<text x="336.3" y="78.8">TONE_5V</text>
<text x="67.1" y="87.7">3V3</text>
<text x="129.3" y="88.6">100nF</text>
<text x="138.2" y="85.1">SS14</text>
<text x="207.8" y="87.7">5V</text>
<text x="261.4" y="87.7">5V</text>
<text x="58.2" y="94">4.7k</text>
<text x="83.6" y="91.5">HDMI-001S</text>
<text x="202.8" y="95.3">CONT3</text>
<text x="202.8" y="92.7">CONT4</text>
<text x="202.8" y="90.2">CONT5</text>
<text x="251.2" y="95.3">CONT4_5V</text>
<text x="251.2" y="92.7">CONT5_5V</text>
<text x="309.6" y="90.2">74HCT245PW</text>
<text x="74.7" y="97.8">HDMI_HPD</text>
<text x="202.8" y="97.8">CONT2</text>
<text x="202.8" y="100.4">CONT1</text>
<text x="251.2" y="100.4">CONT2_5V</text>
<text x="251.2" y="97.8">CONT3_5V</text>
<text x="40.4" y="105.4">10k</text>
<text x="59.4" y="105.4">2N7002-HXY</text>
<text x="202.8" y="102.9">CONT0</text>
<text x="206.1" y="105.4">VC0</text>
<text x="206.1" y="108">VC1</text>
<text x="251.2" y="102.9">CONT1_5V</text>
<text x="251.2" y="105.4">CONT0_5V</text>
<text x="251.2" y="108">VC0_5V</text>
<text x="40.4" y="113.1">10k</text>
<text x="251.2" y="110.5">VC1_5V</text>
<text x="224.5" y="114.3">74HCT245PW</text>
<text x="319.9" y="116.9">/VSYNC_5V</text>
<text x="324.6" y="114.3">VID_5V</text>
<text x="326.3" y="119.4">SPKR</text>
<text x="365.5" y="114.3">CONT</text>
<text x="365.5" y="116.9">/HSYNC_5V</text>
<text x="335" y="123.2">PH2.54-2X3P-H25</text>
<text x="77.6" y="138.5">SPKRIN</text>
<text x="172.5" y="141">20k</text>
<text x="77.6" y="148.6">VC2_5V</text>
<text x="166.1" y="144.8">680</text>
<text x="100.1" y="151.2">10k</text>
<text x="276.6" y="151.2">HX PZ2.54-1x2P ZZ</text>
<text x="77.6" y="156.2">VC1_5V</text>
<text x="100.1" y="158.8">20k</text>
<text x="213.1" y="161">10uF</text>
<text x="239.8" y="157.5">10k</text>
<text x="77.6" y="163.9">VC0_5V</text>
<text x="100.1" y="166.4">39k</text>
<text x="125.5" y="167.7">TL074IDT</text>
<text x="143.3" y="167.7">1k</text>
<text x="181.4" y="166.4">TL074IDT</text>
<text x="256.3" y="163.9">12V</text>
<text x="117.9" y="171.1">100nF</text>
<text x="220.7" y="168.9">ZXTN2010ZTA</text>
<text x="260.1" y="170.2">SPKR</text>
<text x="75.7" y="176.6">TONE_5V</text>
<text x="142" y="177.6">2N3904S-RTK/PS</text>
<text x="157.2" y="175.3">330nF</text>
<text x="169.9" y="174">20k</text>
<text x="220.7" y="180.4">ZXTP2012ZTA</text>
<text x="256.3" y="184.2">-12V</text>
<text x="214.4" y="191.4">10uF</text>
<text x="300.3" y="187.2" transform="rotate(-90 300.3 187.2)">XDZ254-1-03-Z-2.5-G1</text>
<text x="22.2" y="193.1">CONT5_5V</text>
<text x="48" y="195.6">10k</text>
<text x="279.1" y="196.9">2308BOX-8</text>
<text x="293.4" y="196.9">1W-P10MM</text>
<text x="22.2" y="200.7">CONT4_5V</text>
<text x="48" y="203.2">20k</text>
<text x="22.2" y="208.3">CONT3_5V</text>
<text x="22.2" y="215.9">CONT2_5V</text>
<text x="48" y="210.8">39k</text>
<text x="48" y="218.5">82k</text>
<text x="129.3" y="221">10k</text>
<text x="22.2" y="223.5">CONT1_5V</text>
<text x="48" y="226.1">160k</text>
<text x="162.3" y="223.5">5V</text>
<text x="22.2" y="231.2">CONT0_5V</text>
<text x="48" y="233.7">316k</text>
<text x="106.4" y="231.2">10k</text>
<text x="153.4" y="229.9">1k</text>
<text x="180.1" y="233.7">CONT</text>
<text x="82.3" y="235">TL074IDT</text>
<text x="161" y="236.2">100</text>
<text x="63" y="241.3">5V</text>
<text x="88.6" y="243.9">5.1k</text>
<text x="126.7" y="240.1">TL074IDT</text>
<text x="153.4" y="241">100nF</text>
<text x="83.6" y="248.6">100nF</text>
<text x="107.7" y="247.7">10k</text>
<text x="119.1" y="251.1">10uF</text>
</g>
<g font-size="2.3" fill="#000080">
<text x="36.6" y="29.2">R105</text>
<text x="48" y="29.2">R106</text>
<text x="59.4" y="29.2">R107</text>
<text x="70.9" y="29.2">R108</text>
<text x="128" y="29.2">R109</text>
<text x="139.4" y="29.2">R110</text>
<text x="150.9" y="29.2">R111</text>
<text x="162.3" y="29.2">R112</text>
<text x="75.9" y="34.3">HDMI1</text>
<text x="222" y="33">R483</text>
<text x="242.3" y="33">R481</text>
<text x="232.2" y="40.7">Q15</text>
<text x="133.9" y="42.4" transform="rotate(-90 133.9 42.4)">GND</text>
<text x="326.1" y="47">GND</text>
<text x="61.5" y="50" transform="rotate(-90 61.5 50)">GND</text>
<text x="222" y="50.8">R482</text>
<text x="242.3" y="50.8">R480</text>
<text x="133.9" y="57.7" transform="rotate(-90 133.9 57.7)">GND</text>
<text x="232.2" y="58.4">Q16</text>
<text x="309.6" y="59.7">U44</text>
<text x="332.5" y="57.2">C323</text>
<text x="43.7" y="65.3" transform="rotate(-90 43.7 65.3)">GND</text>
<text x="60.7" y="64.8">D8</text>
<text x="49.3" y="66.1">R101</text>
<text x="241" y="71.1">GND</text>
<text x="138.2" y="77.5">D11</text>
<text x="357.9" y="73.7">GND</text>
<text x="61.5" y="80.5" transform="rotate(-90 61.5 80.5)">GND</text>
<text x="224.5" y="83.8">U43</text>
<text x="247.4" y="81.3">C322</text>
<text x="129.3" y="86.3">C139</text>
<text x="58.2" y="91.5">R104</text>
<text x="300.7" y="92.7">GND</text>
<text x="40.4" y="100.4">R103</text>
<text x="60.7" y="96.5">Q4</text>
<text x="96.3" y="100.4">GND</text>
<text x="124.2" y="97.8">GND</text>
<text x="272.8" y="97.8">GND</text>
<text x="40.4" y="108">R102</text>
<text x="346.5" y="110.5">J18</text>
<text x="53.1" y="116.9">GND</text>
<text x="215.6" y="116.9">GND</text>
<text x="361.7" y="125.8">GND</text>
<text x="172.5" y="135.9">R85</text>
<text x="166.1" y="142.3">R86</text>
<text x="100.1" y="146.1">R79</text>
<text x="208" y="147.3">GND</text>
<text x="276.6" y="148.6">J5</text>
<text x="100.1" y="153.7">R84</text>
<text x="125.5" y="155">U10.3</text>
<text x="161" y="155">GND</text>
<text x="239.8" y="155">R80</text>
<text x="100.1" y="161.3">R83</text>
<text x="213.1" y="158.7">C128</text>
<text x="270.3" y="161.3">GND</text>
<text x="143.3" y="165.1">R81</text>
<text x="157.2" y="167.7">C130</text>
<text x="185.2" y="163.9">U10.1</text>
<text x="220.7" y="166.7">Q1</text>
<text x="117.9" y="168.8">C127</text>
<text x="169.9" y="168.9">R82</text>
<text x="142" y="175.3">Q3</text>
<text x="220.7" y="177.8">Q2</text>
<text x="287.6" y="185.9" transform="rotate(-90 287.6 185.9)">SW13</text>
<text x="48" y="190.5">R88</text>
<text x="173.7" y="186.7">GND</text>
<text x="214.4" y="189.2">C129</text>
<text x="279.1" y="186.7">SPK1</text>
<text x="138.2" y="194.3">GND</text>
<text x="48" y="198.1">R89</text>
<text x="209.3" y="200.7">GND</text>
<text x="274.1" y="199.4">GND</text>
<text x="48" y="205.8">R90</text>
<text x="48" y="213.4">R87</text>
<text x="129.3" y="215.9">R94</text>
<text x="48" y="221">R91</text>
<text x="82.3" y="222.3">U10.4</text>
<text x="106.4" y="226.1">R93</text>
<text x="126.7" y="227.4">U10.2</text>
<text x="153.4" y="227.4">R428</text>
<text x="48" y="228.6">R92</text>
<text x="161" y="231.2">R427</text>
<text x="88.6" y="238.8">R96</text>
<text x="153.4" y="238.7">C237</text>
<text x="107.7" y="245.1">R95</text>
<text x="83.6" y="246.3">C134</text>
<text x="119.1" y="248.8">C131</text>
<text x="148.3" y="250.2">GND</text>
<text x="78.5" y="264.2">GND</text>
<text x="114" y="264.2">GND</text>
</g>
<g font-size="2.3">
<text x="73.4" y="37.1">1</text>
<text x="76.5" y="38.1">TMDS Data 2+</text>
<text x="95.2" y="40.6">TMDS Data 2 Shield</text>
<text x="117.9" y="39.6">2</text>
<text x="73.4" y="42.2">3</text>
<text x="73.4" y="47.2">5</text>
<text x="76.5" y="43.2">TMDS Data 2-</text>
<text x="100.9" y="45.7">TMDS Data 1+</text>
<text x="117.9" y="44.7">4</text>
<text x="318.5" y="44.5">And VC2 too!!!</text>
<text x="73.4" y="52.3">7</text>
<text x="76.5" y="48.3">TMDS Data 1 Shield</text>
<text x="76.5" y="53.3">TMDS Data 0+</text>
<text x="101.5" y="50.8">TMDS Data 1-</text>
<text x="117.9" y="49.8">6</text>
<text x="73.4" y="57.4">9</text>
<text x="76.5" y="58.4">TMDS Data 0-</text>
<text x="95.2" y="55.9">TMDS Data 0 Shield</text>
<text x="117.9" y="54.9">8</text>
<text x="117.9" y="59.9">10</text>
<text x="72.1" y="62.5">11</text>
<text x="76.5" y="63.5">TMDS Clock Shield</text>
<text x="101.9" y="61">TMDS Clock+</text>
<text x="117.9" y="65">12</text>
<text x="308.2" y="62.5">1</text>
<text x="308.2" y="65">2</text>
<text x="310.6" y="63.8">DIR</text>
<text x="316.6" y="63.8">VCC</text>
<text x="322.5" y="65">19</text>
<text x="322.5" y="62.5">20</text>
<text x="72.1" y="67.6">13</text>
<text x="76.5" y="68.6">CEC</text>
<text x="99.6" y="71.1">Reserved (N.C.)</text>
<text x="102.5" y="66">TMDS Clock-</text>
<text x="117.9" y="70.1">14</text>
<text x="308.2" y="67.6">3</text>
<text x="308.2" y="70.1">4</text>
<text x="310.6" y="66.3">A0</text>
<text x="310.6" y="68.8">A1</text>
<text x="310.6" y="71.4">A2</text>
<text x="316.8" y="66.3">OE#</text>
<text x="318.6" y="71.4">B1</text>
<text x="318.6" y="68.8">B0</text>
<text x="322.5" y="70.1">17</text>
<text x="322.5" y="67.6">18</text>
<text x="72.1" y="72.6">15</text>
<text x="72.1" y="77.7">17</text>
<text x="76.5" y="73.7">SCL</text>
<text x="111.4" y="76.2">SDA</text>
<text x="117.9" y="75.2">16</text>
<text x="308.2" y="72.6">5</text>
<text x="308.2" y="75.2">6</text>
<text x="308.2" y="77.7">7</text>
<text x="310.6" y="73.9">A3</text>
<text x="310.6" y="76.5">A4</text>
<text x="318.6" y="76.5">B3</text>
<text x="318.6" y="73.9">B2</text>
<text x="322.5" y="77.7">14</text>
<text x="322.5" y="75.2">15</text>
<text x="322.5" y="72.6">16</text>
<text x="72.1" y="82.8">19</text>
<text x="76.5" y="78.7">DDC/CEC Ground</text>
<text x="76.5" y="83.8">Hot Plug Detect</text>
<text x="104.8" y="81.3">+5V Power</text>
<text x="117.9" y="80.3">18</text>
<text x="308.2" y="80.3">8</text>
<text x="308.2" y="82.8">9</text>
<text x="310.6" y="79">A5</text>
<text x="310.6" y="81.5">A6</text>
<text x="318.6" y="81.5">B5</text>
<text x="318.6" y="79">B4</text>
<text x="322.5" y="82.8">12</text>
<text x="322.5" y="80.3">13</text>
<text x="99.1" y="88.1" transform="rotate(-90 99.1 88.1)">GND</text>
<text x="101.6" y="88.1" transform="rotate(-90 101.6 88.1)">GND</text>
<text x="104.2" y="88.1" transform="rotate(-90 104.2 88.1)">GND</text>
<text x="106.7" y="88.1" transform="rotate(-90 106.7 88.1)">GND</text>
<text x="223.1" y="86.6">1</text>
<text x="223.1" y="89.2">2</text>
<text x="225.5" y="87.9">DIR</text>
<text x="231.5" y="87.9">VCC</text>
<text x="237.4" y="89.2">19</text>
<text x="237.4" y="86.6">20</text>
<text x="307" y="85.3">10</text>
<text x="310.6" y="84.1">A7</text>
<text x="310.6" y="86.6">GND</text>
<text x="318.6" y="86.6">B7</text>
<text x="318.6" y="84.1">B6</text>
<text x="322.5" y="85.3">11</text>
<text x="98.1" y="92.4" transform="rotate(-90 98.1 92.4)">20</text>
<text x="100.6" y="92.4" transform="rotate(-90 100.6 92.4)">21</text>
<text x="103.2" y="92.4" transform="rotate(-90 103.2 92.4)">22</text>
<text x="105.7" y="92.4" transform="rotate(-90 105.7 92.4)">23</text>
<text x="223.1" y="91.7">3</text>
<text x="223.1" y="94.2">4</text>
<text x="225.5" y="90.4">A0</text>
<text x="225.5" y="93">A1</text>
<text x="225.5" y="95.5">A2</text>
<text x="231.7" y="90.4">OE#</text>
<text x="233.5" y="95.5">B1</text>
<text x="233.5" y="93">B0</text>
<text x="237.4" y="94.2">17</text>
<text x="237.4" y="91.7">18</text>
<text x="223.1" y="96.8">5</text>
<text x="223.1" y="99.3">6</text>
<text x="223.1" y="101.9">7</text>
<text x="225.5" y="98">A3</text>
<text x="225.5" y="100.6">A4</text>
<text x="233.5" y="100.6">B3</text>
<text x="233.5" y="98">B2</text>
<text x="237.4" y="101.9">14</text>
<text x="237.4" y="99.3">15</text>
<text x="237.4" y="96.8">16</text>
<text x="223.1" y="104.4">8</text>
<text x="223.1" y="106.9">9</text>
<text x="225.5" y="103.1">A5</text>
<text x="225.5" y="105.7">A6</text>
<text x="233.5" y="105.7">B5</text>
<text x="233.5" y="103.1">B4</text>
<text x="237.4" y="106.9">12</text>
<text x="237.4" y="104.4">13</text>
<text x="221.9" y="109.5">10</text>
<text x="225.5" y="108.2">A7</text>
<text x="225.5" y="110.7">GND</text>
<text x="233.5" y="110.7">B7</text>
<text x="233.5" y="108.2">B6</text>
<text x="237.4" y="109.5">11</text>
<text x="345.1" y="113.3">1</text>
<text x="351.7" y="113.3">2</text>
<text x="345.1" y="115.8">3</text>
<text x="345.1" y="118.4">5</text>
<text x="347.4" y="114.6">1</text>
<text x="347.4" y="117.1">3</text>
<text x="347.4" y="119.6">5</text>
<text x="349.3" y="119.6">6</text>
<text x="349.3" y="117.1">4</text>
<text x="349.3" y="114.6">2</text>
<text x="351.7" y="118.4">6</text>
<text x="351.7" y="115.8">4</text>
<text x="270" y="153" transform="rotate(-90 270 153)">1</text>
<text x="271.3" y="150.7" transform="rotate(-90 271.3 150.7)">1</text>
<text x="272.5" y="153" transform="rotate(-90 272.5 153)">2</text>
<text x="273.8" y="150.7" transform="rotate(-90 273.8 150.7)">2</text>
<text x="122.9" y="157.7">9</text>
<text x="136.9" y="160.3">8</text>
<text x="121.7" y="162.8">10</text>
<text x="194.6" y="167.4" transform="rotate(-90 194.6 167.4)">4</text>
<text x="187.7" y="170.4">2</text>
<text x="201.7" y="173">1</text>
<text x="284.1" y="170.4">1</text>
<text x="284.1" y="173">2</text>
<text x="286.4" y="171.7">1</text>
<text x="292.6" y="171.5" transform="rotate(-90 292.6 171.5)">Ext</text>
<text x="187.7" y="175.5">3</text>
<text x="284.1" y="175.5">3</text>
<text x="286.4" y="174.2">2</text>
<text x="286.4" y="176.8">3</text>
<text x="292.6" y="178.4" transform="rotate(-90 292.6 178.4)">Int</text>
<text x="194.6" y="182.6" transform="rotate(-90 194.6 182.6)">11</text>
<text x="276.3" y="189.5">1</text>
<text x="279.9" y="190.5">+</text>
<text x="276.3" y="192">2</text>
<text x="78.5" y="225">13</text>
<text x="93.7" y="227.6">14</text>
<text x="78.5" y="230.1">12</text>
<text x="124.2" y="230.1">6</text>
<text x="138.2" y="232.7">7</text>
<text x="124.2" y="235.2">5</text>
</g>
</svg>
